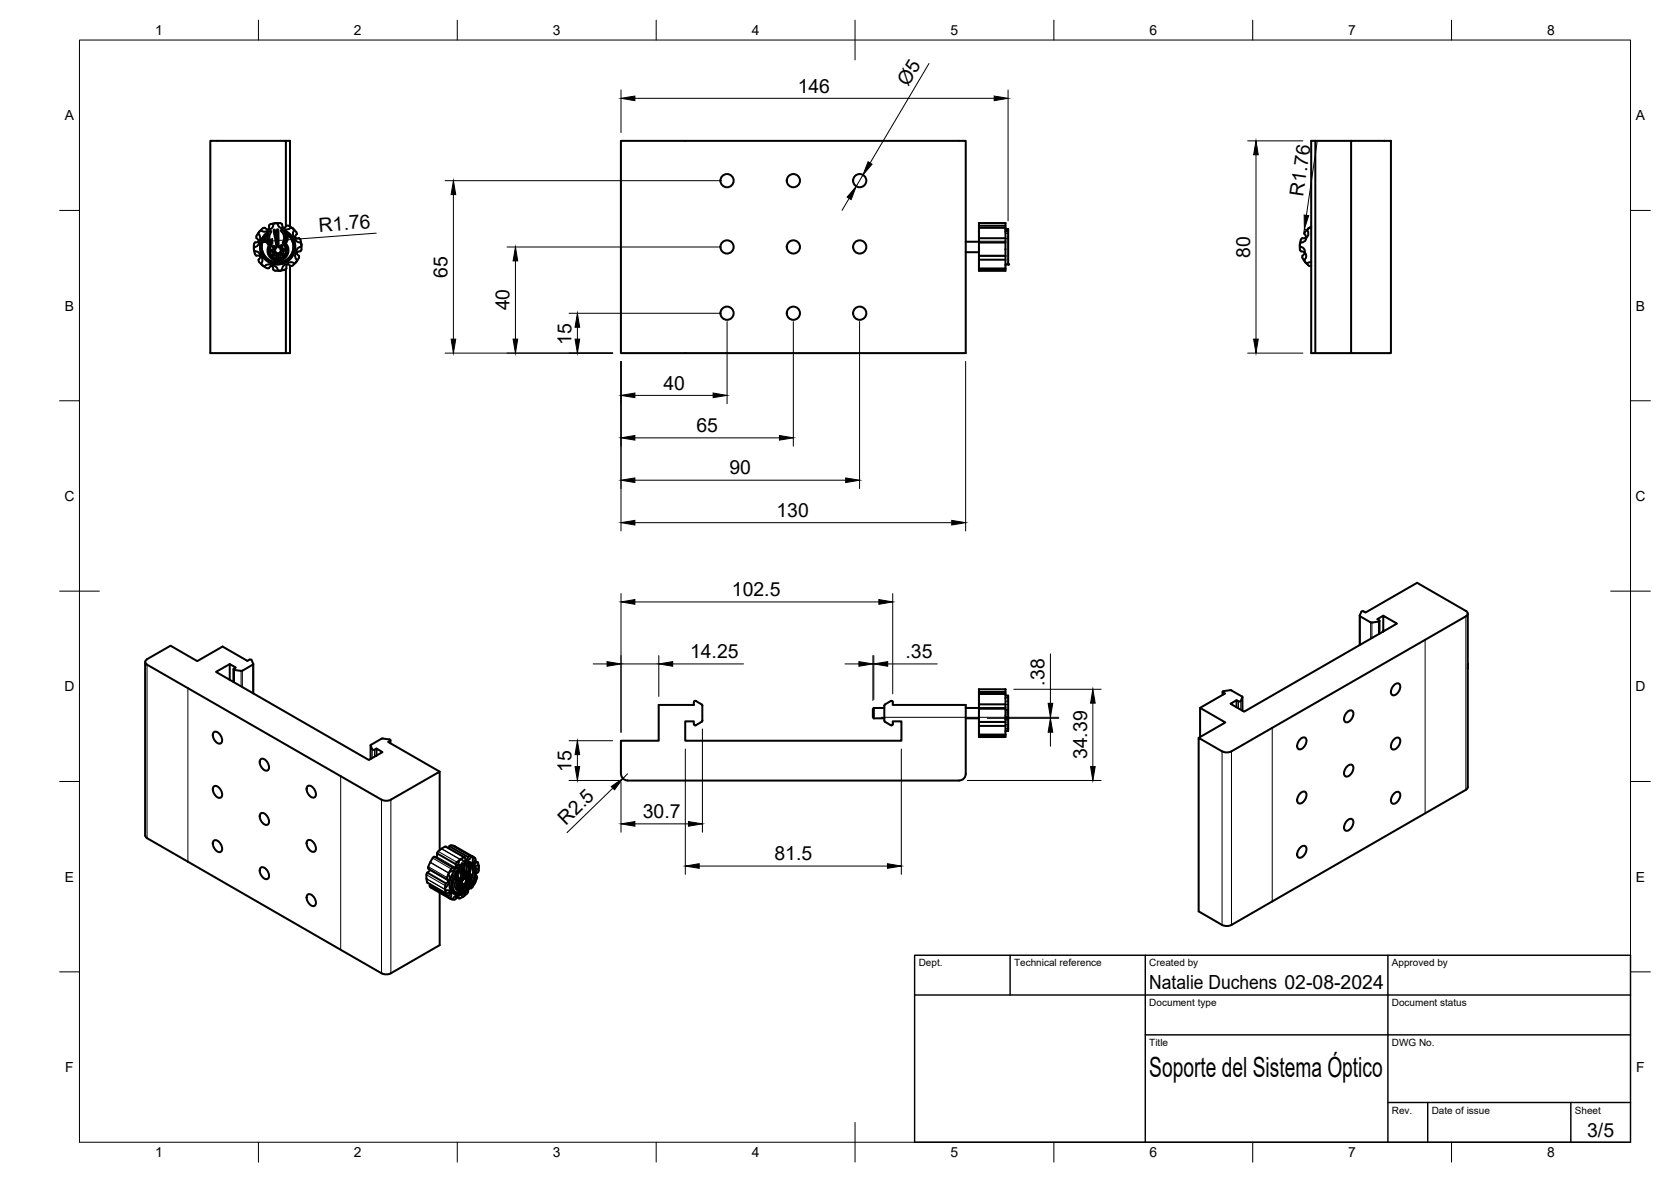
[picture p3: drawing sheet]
<svg xmlns="http://www.w3.org/2000/svg" width="420mm" height="297mm" viewBox="0 0 420 297" stroke-linecap="round" stroke-linejoin="round" font-family="sans-serif">
<!-- layer: Visible -->
<g fill="none" stroke="#000" stroke-width=".51">
<path d="M71.9 35.4h1v21.5M156.1 35.4h86.7v53.3h-86.7zM330.7 35.4h9M65.6 57.8l.6-.5h.4a1.18 1.18 0 0 0 1.4 .3 1.18 1.18 0 0 0 .7-1.2 2.05 2.05 0 0 1 2.3 0 1.18 1.18 0 0 0 .7 1.2 1.18 1.18 0 0 0 1.3-.3 2.05 2.05 0 0 1 1.6 1.5 1.18 1.18 0 0 0-.3 1.4 1.18 1.18 0 0 0 1.2 .7 2.05 2.05 0 0 1 0 2.3 1.18 1.18 0 0 0-1.2 .7 1.18 1.18 0 0 0 .3 1.4 2.04 2.04 0 0 1-1.6 1.6 1.18 1.18 0 0 0-1.3-.4 1.18 1.18 0 0 0-.7 1.2 2.05 2.05 0 0 1-2.3 0 1.18 1.18 0 0 0-.7-1.2 1.18 1.18 0 0 0-1.4 .4 2.03 2.03 0 0 1-1.6-1.6 1.18 1.18 0 0 0 .4-1.4 1.18 1.18 0 0 0-1.2-.7 2 2 0 0 1 0-2.3 1.17 1.17 0 0 0 1.2-.7 1.17 1.17 0 0 0-.4-1.3v-.4zM66.5 59l.3-.2a1.38 1.38 0 0 1 1.4-.7v.2a2.36 2.36 0 0 0 .1 3 2.18 2.18 0 0 0-.5 2.3 2.18 2.18 0 0 0 1.8 1.4v-1.4l-.2 .1a.44 .44 0 0 1-.3 .4 .44 .44 0 0 1-.5-.1l.6-.8h-.4a.32 .32 0 0 1-.4 0 .32 .32 0 0 1-.1-.4l.8-.1-.2-.3a.34 .34 0 0 1-.3-.3 .34 .34 0 0 1 .2-.3l.7 .4 .2-4.6a.27 .27 0 0 1 .3 .1 .27 .27 0 0 1 0 .4l.1 3.8 .2 .3a.39 .39 0 0 1 .3-.4 .39 .39 0 0 1 .4 .2l-.5 .7h.3a.38 .38 0 0 1 .4 0 .38 .38 0 0 1 .2 .4l-.9 .1 .2 .3a.32 .32 0 0 1 .3 .3 .32 .32 0 0 1-.3 .3l-.6-.5-.1 .4a.79 .79 0 0 0 .1 1 2.23 2.23 0 0 0 1.2-3.7 2.48 2.48 0 0 0 .1-3.2 1.21 1.21 0 0 1 1.3 .6 4.4 4.4 0 0 1 .4 6.2 4.4 4.4 0 0 1-6.2 .4 4.4 4.4 0 0 1-.4-6.3zM66.7 59.5l.1 .1a3.1 3.1 0 0 0 .9 2.2 2.58 2.58 0 0 0 1 3.3 2.58 2.58 0 0 0 3.4-.7 2.58 2.58 0 0 0-.5-3.5l.1-.1a2.72 2.72 0 0 0-.1-2.3 4 4 0 0 1 1.6 5.6 4 4 0 0 1-5.7 1.2 4 4 0 0 1-.8-5.8zM66.7 58.8l.6-.3 .2 .2a2.36 2.36 0 0 0 .7 2.9 2.1 2.1 0 0 0-.1 2.3 2.1 2.1 0 0 0 2 1l-.2-1.2-.2 .1a.43 .43 0 0 1-.2 .4 .43 .43 0 0 1-.5-.1l.4-.8-.4 .1a.34 .34 0 0 1-.4 .1 .34 .34 0 0 1-.2-.4l.9-.3-.3-.2a.35 .35 0 0 1-.4-.3 .35 .35 0 0 1 .1-.4l.8 .3-.7-4.4a.25 .25 0 0 1 .4-.1 .25 .25 0 0 1 0 .4l.8 3.7 .3 .3a.39 .39 0 0 1 .2-.4 .39 .39 0 0 1 .5 .1l-.4 .7h.3a.37 .37 0 0 1 .4-.1 .37 .37 0 0 1 .2 .4l-.8 .3 .3 .2a.31 .31 0 0 1 .3 .2 .31 .31 0 0 1-.2 .4l-.7-.4 .2 1.4a2.14 2.14 0 0 0 1.5-1.8 2.14 2.14 0 0 0-1-2.1 2.5 2.5 0 0 0-.5-3.1 4.1 4.1 0 0 1 3.5 4.8 4.4 4.4 0 0 1-6.4 3.2 4.4 4.4 0 0 1-1-7.1zM67.1 59.1l.2-.1a2.99 2.99 0 0 0 .5 2.3 2.58 2.58 0 0 0 .3 3.5 2.58 2.58 0 0 0 3.5 0 2.58 2.58 0 0 0 .2-3.5l.1-.1a2.63 2.63 0 0 0 .4-2.3 4 4 0 0 1 .4 5.8 4 4 0 0 1-5.7 .1 4 4 0 0 1 .1-5.7zM71.9 56.9v-21.5h-19v53.3h20v-22M246.1 58.2v4.5M246.1 56.1v1.2M246.1 57.3v1"/>
<path d="M246.1 59.9h6.7M246.1 56.7h6.7M246.1 56.1h.1M246.1 57.3h6.7M246.1 56.1h6.7M252.8 58.2v4.5M252.8 56.1v1.2M252.8 57.6l.7 .1M252.8 57.3v1M252.8 57.7h.7M252.8 56.1h.1M252.8 58h.7"/>
<path d="M253.5 57.7v.3M253.5 58v8.4h-.7M329.7 57.4l-.1-.1a1.76 1.76 0 0 0-1.6 1.6 1.17 1.17 0 0 1 .3 1.3 1.17 1.17 0 0 1-1.1 .7l-.4 .5M329.7 56.9a1.07 1.07 0 0 0-.7 1.8 1.17 1.17 0 0 1-1.5 1.1 2.06 2.06 0 0 0-.5 2.3 1.17 1.17 0 0 1 1.1 .9 1.17 1.17 0 0 1-.6 1.3 2.02 2.02 0 0 0 1.2 1.8l1-.2M71.6 67.8l-.3 .1a1.09 1.09 0 0 1-1.8-.7 1.18 1.18 0 0 0-1.9 .2 2.03 2.03 0 0 1-1.9-1.3 1.16 1.16 0 0 0 .1-1.4 1.16 1.16 0 0 0-1.3-.4 2 2 0 0 1-.5-2.2 1.18 1.18 0 0 0 1.1-1 1.18 1.18 0 0 0-.6-1.2 2.01 2.01 0 0 1 1.2-1.9 1.19 1.19 0 0 0 1.4 0 1.19 1.19 0 0 0 .5-1.3 2.02 2.02 0 0 1 2.2-.4 1.28 1.28 0 0 0 1.1 1 1.28 1.28 0 0 0 1.3-.6h.2a2.32 2.32 0 0 1 1.5 1.3 1.17 1.17 0 0 0-.1 1.4 1.17 1.17 0 0 0 1.4 .4 2.06 2.06 0 0 1 .4 2.3 1.17 1.17 0 0 0-1 .9 1.17 1.17 0 0 0 .5 1.3 2.02 2.02 0 0 1-1.2 1.8 1.18 1.18 0 0 0-1.4 0 1.18 1.18 0 0 0-.5 1.3l-.4 .4M71.9 67.6v21.1M242.8 63.4h3.3M242.8 60.8h3.3M246.1 62.6v4.9M246.1 67.5v.6h6.7v-.6M246.1 64.3h6.7M246.1 67.5h6.7"/>
<path d="M246.1 60.9h6.7M246.1 65.3h6.7M246.1 67.7h6.7M252.8 62.6v4.9M326.8 62.7l.3 .5a1.18 1.18 0 0 1 1.3 .7 1.18 1.18 0 0 1-.4 1.4 1.86 1.86 0 0 0 1.6 1.5l.1-.1M326.8 61.4v1.3M330.7 88.7v-53.3h-1v53.3h20v-53.3h-10v53.3M341.9 154.7v7.4M342.3 153.7l-.4 1 .1 .2M342.3 153.7l.4-.1 .6 .3 13-7.4 12.3 7a.73 .73 0 0 1 .5 .7 .73 .73 0 0 1-.5 .7l-59 33.9-.9 .3-1.4-.3M346.9 156v3.2M347.8 154.7l-1.5 .9 .6 .4-.1 .2-1.8 .2-3-1.5"/>
<path d="M347.8 158.7v-4l3.5 2-38.5 22.1-3.4-1.9 1.5-.9M369.1 154.2v43.6l-.5 .7M36.5 166.4v43.5l.5 .7M37 167l58.9 34 1.5 .2 .9-.2M37 165.7l5.9-3.4 6.7 3.8 6.4-3.6 6.2 3.6 .5-.3M37 165.7a.72 .72 0 0 0-.5 .6 .72 .72 0 0 0 .5 .7M57.8 166.9l-3.5 2 38.5 22.1 3.4-2-1.5-.9v1.8M58.7 168.2v3.2M58.8 168l.5-.2-1.5-.9v3.9M62.7 165.8l.6 .1 .4 1-2.8 1.7-2-.2-.2-.2 .1-.2M63.7 166.9v7.4M174.5 176.5v.7h-8.9v8.9h-9.5v8.4a1.66 1.66 0 0 0 1.7 1.6"/>
<path d="M175 176.2l1.4 .8M175 176.2h-.4l-.1 .2M176.5 177l.1 .3M176.6 177.3v3.8M219.7 177.9v2.6M219.7 177.9l-.2 .3v2.1l.2 .2M219.7 177.9h2.7M222.5 177l1.7-.9 .2 .2 .1 .9h18.3v17.3a1.66 1.66 0 0 1-1.6 1.6M222.5 177l-.1 .3v3.8l.1 .3M242.8 177.9h3.3M246.1 179.8v2.6M246.1 175.4v4.5"/>
<path d="M246.1 173.2v1.2M246.1 174.4v1M246.1 173.2v.1M246.1 173.9h6.7M246.1 177h6.7M246.1 178.1h6.7M246.1 173.2h6.7M246.1 174.4h6.7M252.8 174.8h.7v3.6M252.8 173.2v1.2M252.8 175.4v4.5M252.8 179.8v2.6"/>
<path d="M252.8 174.4v1M252.8 173.2v.1M252.8 178.4h.7M253.5 178.4v1.8M301.8 177.9l6.3 3.7-6.7 3.8M307.4 173.9v.7M307.7 173.7l1.8-.3 2.9 1.7v3.5M307.7 173.7l-.3 .2 .6 .4-6.2 3.6v7.3M312 176.2l-.4 .1-.7-.3v1.7M312.4 175.2l-.4 1M338.7 178.9a.86 .86 0 0 1 1.5 0 2.16 2.16 0 0 1-1.8 2.6 1.44 1.44 0 0 1 0-2.2zM350.5 172.1a.86 .86 0 0 1 1.5 .1 2.16 2.16 0 0 1-1.8 2.5 1.44 1.44 0 0 1 0-2.2z"/>
<path d="M369.1 166.9v1.1M369.1 167.9v.2M369.1 166.8v.1M53.7 184a1.43 1.43 0 0 1 1.9 1.1 1.27 1.27 0 0 1-.2 1.8 2.05 2.05 0 0 1-1.7-2.9zM53.7 197.7a1.43 1.43 0 0 1 1.9 1 1.27 1.27 0 0 1-.2 1.8 2.05 2.05 0 0 1-1.7-2.8zM65.5 190.8a1.43 1.43 0 0 1 1.9 1.1 1.27 1.27 0 0 1-.2 1.8 2.05 2.05 0 0 1-1.7-2.9zM77.3 197.6a1.43 1.43 0 0 1 1.9 1.1 1.27 1.27 0 0 1-.2 1.7 2.05 2.05 0 0 1-1.7-2.8zM93.2 187.3v3.4M93.3 187.2l-.1 .1 .5 1.1h.3l.7-.3M96.2 185.6l1.7 .2 .3 .2-.1 .2M96.3 185.6l-3 1.6M98.1 186.2l-.5 .2 13 7.5"/>
<path d="M98.2 186v.8M157.8 196.2h83.4M174.5 182l.1 .3 .4-.1M176.4 181.4l-1.4 .9M176.6 181.1l-.1 .3M219.7 180.5h2.7M222.5 181.4l1.7 .9 .2-.2 .1-.8h2.2v4.8h-54.4v-4.8h2.2v.7M242.8 180.5h3.3M246.1 184.6v.6h6.7v-.6M246.1 181.4h6.7M246.1 184.6h6.7M246.1 184.9h6.7"/>
<path d="M252.8 182.4v2.2M252.8 182.4h-6.7v2.2M252.8 180.2h.7M252.8 180.4h.7M252.8 180.8h.7M252.8 180.7h.7M253.5 180.7v3h-.7M253.5 180.2v.2M253.5 180.4v.3M253.5 180.4h.1M307.3 188.8l-5.9-3.4v43.6l5.9 3.4M327 185.7a.86 .86 0 0 1 1.4 0 2.16 2.16 0 0 1-1.8 2.6 1.44 1.44 0 0 1 0-2.2z"/>
<path d="M327 199.3a.86 .86 0 0 1 1.4 .1 2.16 2.16 0 0 1-1.8 2.5 1.44 1.44 0 0 1 0-2.2zM338.7 192.6a.86 .86 0 0 1 1.5 0 2.16 2.16 0 0 1-1.8 2.5 1.44 1.44 0 0 1 0-2.1zM350.5 199.4a.86 .86 0 0 1 1.5 0 2.16 2.16 0 0 1-1.8 2.6 1.44 1.44 0 0 1 0-2.2zM350.5 185.8a.86 .86 0 0 1 1.5 0 2.16 2.16 0 0 1-1.8 2.6 1.44 1.44 0 0 1 0-2.2zM368.6 198.5l-59 33.9-.9 .3-1.4-.3M37 210.6l58.9 34 1.5 .3 .9-.3M53.7 211.3a1.43 1.43 0 0 1 1.9 1.1 1.27 1.27 0 0 1-.2 1.7 2.05 2.05 0 0 1-1.7-2.8zM65.5 218.1a1.43 1.43 0 0 1 1.9 1.1 1.27 1.27 0 0 1-.2 1.7 2.05 2.05 0 0 1-1.7-2.8zM65.5 204.5a1.43 1.43 0 0 1 1.9 1 1.27 1.27 0 0 1-.2 1.8 2.05 2.05 0 0 1-1.7-2.8zM77.3 211.2a1.43 1.43 0 0 1 1.9 1.1 1.27 1.27 0 0 1-.2 1.8 2.05 2.05 0 0 1-1.7-2.9zM98.3 201l12.3-7.1v19.7M107.4 219.3l-.2 .3v1.3"/>
<path d="M108 218.5l.1 .2-.7 .6 4.7 2.7M108.2 216.7l.6-1.1 .4-.3 4.7 2.7M108.2 216.6l-.6 1.4 .1 .3 4.7 2.7M109.3 215.4l.5-.1 .1-.9 4.7 2.8M111 213.3l1.2-.5 4.7 2.7M111.1 213.2l-.9 .8-.3 .4M113 212.7l-.2 .4M113.9 218l-.4 .3-.7 1.5a1.42 1.42 0 0 1-.6 2.2M114.1 212.6l.3 .1M114.2 212.6l-.8-.2-.4 .2 4.7 2.8M114.4 212.7l4.7 2.7M114.6 217.2a1.6 1.6 0 0 1-1.5 1.8l-.7 1.8a1.12 1.12 0 0 1 0 1.9 1.18 1.18 0 0 0 0 1.9 .62 .62 0 0 1 .9-.2 .62 .62 0 0 1 .1 .9l-.1 .5 .9 .3"/>
<path d="M115.5 218.3l-.5-.3a5.6 5.6 0 0 0-1.6 5.9l1 .8M115.9 217.8l.2-.2 .1 .2 .6 3 .6-.7-.2 .9 .7-.4-.6 .8a.31 .31 0 0 1 .4 .1 .31 .31 0 0 1-.1 .4 .31 .31 0 0 1-.4 0l-.2 .1 .2 .9a2.4 2.4 0 0 0 .7-3.1l-.4-.2a2.03 2.03 0 0 0-.3-2.5 1.75 1.75 0 0 1 2 .1 1.75 1.75 0 0 1 .5 1.9 6.2 6.2 0 0 1-4.4 5.8 1.91 1.91 0 0 1-1.8-2.4l.6-2.3 .7-1.1 .1-.2 .1 .2a1.46 1.46 0 0 0 .5 2.1 1.52 1.52 0 0 0 .5 2.3h.2a.62 .62 0 0 0 .7-.3 .62 .62 0 0 0-.2-.8l-.1-.2-.5 .8 .2-.9-.6 .4v-.3l.5-.5a.29 .29 0 0 1-.4-.1 .29 .29 0 0 1 .1-.4 .29 .29 0 0 1 .4 0l.1-.4zM116.1 217.6l-.5-.2-.2 .4 .6 2.8-.1 .3-.3-.1 .7 .4 .2-1.2a4.8 4.8 0 0 1 .2-2.8l.1 3.6 .6-.6-.3 .9 .7-.2-.7 .7 .3 .3v.2h-.4M116.2 215.9l-.9 .4-.7 .9M116.7 217.2l-.6-.2-.1 .6M116.9 217.1a2.43 2.43 0 0 1 .2 2.3l.5 .2M116.9 217.1l.4 .3M116.9 219.8l-.1 .1M116.9 219.8h.1M116.9 219.8l.5 .3M117 215.5h-.4a1.74 1.74 0 0 0-1.3 1.6l-.4 .6a.75 .75 0 0 1-1 .3M117.2 219.4l.4 1.1"/>
<path d="M117.7 215.4a.73 .73 0 0 1 1-.1 .73 .73 0 0 1 .2 1 .52 .52 0 0 0 .2 .5 .52 .52 0 0 0 .6 0l.2-.2M117.7 215.4l-.3 .6a.61 .61 0 0 1-.7 .4 .61 .61 0 0 1-.5-.5M118.4 217.3l.1 .1a2.37 2.37 0 0 1 .8 3 4.9 4.9 0 0 1-4.2 4.1 2.26 2.26 0 0 1-1.1-3.3l.9-1.8-.1 .8 .4 .9a2.08 2.08 0 0 0 .2 2.8 3.1 3.1 0 0 0 3-2.9 1.73 1.73 0 0 0-.4-1.6l.4-1v-1.1a3.3 3.3 0 0 1 .1 3.7M118.4 215.4l-.4 .6a.57 .57 0 0 1-.7 .2 .57 .57 0 0 1-.4-.7M118.8 215.3l-.4 .1M118.8 215.3l.7 .4-.2 1a.56 .56 0 0 0 .1 .8 .56 .56 0 0 0 .8-.1l.2 .3a1.48 1.48 0 0 1-.7 1.9M118.9 217.1a1.94 1.94 0 0 0-1.9-.5l-.3 .2 .2 .3M119.4 216.4l.5 .2M119.4 216.3l.7 .4M119.9 216.6l.3 .2M120.2 216.8a1.42 1.42 0 0 1-.5 2M327 213a.86 .86 0 0 1 1.4 0 2.16 2.16 0 0 1-1.8 2.6 1.44 1.44 0 0 1 0-2.2z"/>
<path d="M338.7 206.2a.86 .86 0 0 1 1.5 0 2.16 2.16 0 0 1-1.8 2.6 1.44 1.44 0 0 1 0-2.2zM77.3 224.9a1.43 1.43 0 0 1 1.9 1 1.27 1.27 0 0 1-.2 1.8 2.05 2.05 0 0 1-1.7-2.8zM107.2 220.8l.2 .9M107.4 221.7l4.8 2.9M108 222.5l4.8 2.7M108 222.5l.1 .4M108.2 222.9l.3 .2M108.2 222.2l-.1 .3M108.4 223.1l4.8 2.7M110.6 224.3v13.2l-12.3 7.1M112.1 222l-.2 1.1v.5l.3 .2a.57 .57 0 0 1 .7 0 .57 .57 0 0 1 .1 .7l-.2 .7M112.8 225.2a.79 .79 0 0 0 .7 .7 .79 .79 0 0 0 .8-.6 .57 .57 0 0 1 .7-.3 .57 .57 0 0 1 .4 .7"/>
<path d="M114.2 220.7l.8 .7M114.4 220.1h.1a1.47 1.47 0 0 0 .6 1.4 1.51 1.51 0 0 0 1 2.4 3.4 3.4 0 0 0 2.2-4.3 .57 .57 0 0 1-.3-1l-.1-1.3 .1-.1a1.86 1.86 0 0 1 1.4 2.5 5.3 5.3 0 0 1-4.2 4.8 2.01 2.01 0 0 1-1.3-2.8zM114.6 221.2a1.83 1.83 0 0 0 .7 2.6M115.4 225.7l-.6-.3 .6 .4M115.4 222.4l-.1 .3 .5 .3M115.4 224.9l-.5 .4-.3 .6-.4 .2M115.5 221.3l.3 .3M115.5 222.4l-.2-.1 .4 .2M115.5 220.8h.1M115.6 221.5l-.2 .1M115.9 224l-.6 .2-.9-.1M116.1 223l-.6 .2"/>
<path d="M116.1 221.1l-.2-.1-.1 .3 .3 .4-.6 .6 .6-.2-.3 .7 .1 .2 .5-.7 .1 .6a.6 .6 0 0 1-.5 .7 .6 .6 0 0 1-.7-.5l-.2-.6 .2-.8a.83 .83 0 0 0-.1-1.3l-.1-.7 .4-1.4a5.7 5.7 0 0 0-1.8 5.7 2.16 2.16 0 0 0 3.6 0 6.2 6.2 0 0 0 2.2-6.2 1.23 1.23 0 0 0-1.7-.8 2.9 2.9 0 0 1-.1 2.8 2.43 2.43 0 0 1-.9 3.4v-1.1h.2M117 224.8l-.9 .7-.4 .3-.3-.1M117 222.1h.1M117 224.2v.6M117.1 222.2h-.1M117.4 221.4l.2 .1M117.5 220.4l.3 .2M117.5 221.3v.1M117.7 223.6a1.63 1.63 0 0 1-1.1 1.7h-.4l-.4-.5M118.3 223.2l.1 .1M119.3 221.1l.3 .2-.1 .5M119.4 221.8a1.57 1.57 0 0 1-1.1 1.4l-.2-.1"/>
<path d="M119.6 220.1l.3 .2zM119.9 220.7a1.65 1.65 0 0 1-1.2 1.6M119.9 220.3v.4"/>
<circle cx="182.8" cy="45.4" r="1.66"/>
<circle cx="199.5" cy="45.4" r="1.66"/>
<circle cx="216.2" cy="45.4" r="1.66"/>
<circle cx="182.8" cy="62.1" r="1.66"/>
<circle cx="182.8" cy="78.7" r="1.66"/>
<circle cx="199.5" cy="62.1" r="1.66"/>
<circle cx="199.5" cy="78.7" r="1.66"/>
<circle cx="216.2" cy="62.1" r="1.66"/>
<circle cx="216.2" cy="78.7" r="1.66"/>
</g>
<g fill="#000">
<circle cx="253.5" cy="66.4" r=".25"/>
<circle cx="117.4" cy="220.2" r=".25"/>
</g>
<!-- layer: Visible Narrow -->
<g fill="none" stroke="#000" stroke-width=".25">
<path d="M252.8 58.6h.7M252.8 59.9h.7M252.8 60h.7M246.1 64.4h6.7M246.1 60.6h6.7M252.8 66.4h.7M342 154.9v7.2M344.6 156.4v4.1M345 156.4v3.9M346.6 156.2v3.2M368.6 154.9v43.6M37 167v43.6"/>
<path d="M47.2 172.9v43.6M58.9 168.4v3.1M60.6 168.6v3.9M60.9 168.6v4.1M63.6 167v7.2M246.1 177.8h6.7M252.8 175.4h.7M252.8 176.2h.7M252.8 177h.7M252.8 179.4h.7M252.8 179h.7M307.5 174v.6"/>
<path d="M311.4 176.3v1.7M312 176.2v2.1M312.4 175.2v3.4M358.3 160.8v43.6M369.1 167.9h.1M369.1 168h.1M369.1 166.9v.1M85.7 195.1v43.6M93.2 187.4v3.3M93.6 188.3v2.2M94.2 188.4v1.8M98.1 186.2v.5"/>
<path d="M246.1 181.6h6.7M252.8 182.1h.7M252.8 183.1h.7M252.8 183.2h.7M307.3 188.8v43.6M309.6 188.8v43.6M319.9 182.9v43.6M95.9 201v43.6M98.3 201v43.6M107.2 219.8l4.7 2.8M107.7 217.8l4.7 2.7M108.1 218.7l4.7 2.7"/>
<path d="M108.1 216.7l4.7 2.7M108.2 216.6l4.7 2.8M108.5 216.1l-.1 .1M108.8 215.6l4.7 2.8M109.6 215.4h-.2M109.8 215.3l4.7 2.7M110.2 214l4.7 2.7M111.9 212.8l4.7 2.7M113.4 212.4l4.7 2.7M113.6 220l.5 .2M114.1 212.6l4.7 2.7M114.2 212.6l4.7 2.7"/>
<path d="M114.2 219l.4 .3M115.5 217.4l.5 .3M115.6 218.6l.5 .3M115.7 219.3l.5 .3M115.8 216l-4.8-2.7 4.7 2.7M116.1 217l.5 .3M116.3 218.5l.2 .1M116.9 219.8l.5 .3M117.1 219l.5 .3M117.3 219.6l.5 .3M117.7 216.6l.5 .2M118.3 216.7l.4 .3"/>
<path d="M118.4 217.4l.4 .2M118.6 217.6l.4 .2M107.2 220.8l4.7 2.7M107.2 220.9l4.7 2.7M107.4 221.7l4.7 2.7M108.1 222.9l4.7 2.7M113.4 220.5l.4 .3M113.4 220.4l.5 .3M114.4 220.1h.1M115.3 222.2l.2 .1M115.3 222.8l.5 .2M115.4 221.6l.5 .2"/>
<path d="M115.5 222.4h.1M115.5 221.2l.3 .2M115.6 220.9l.3 .2M115.7 220.9l.5 .2M115.9 223.1l.4 .3M115.9 222.4h.1M116 220.7l.4 .3M116 223.1l.5 .3M116.8 223.1l.1 .1M116.8 220.5l.2 .1M116.8 223.2h.1M117 223.4l.3 .2"/>
<path d="M117 222.1h.1M117.3 220.7l.1 .1M117.3 221.4l.1 .1M117.6 222.9l.2 .2"/>
</g>
<!-- layer: BORDER -->
<g fill="none" stroke="#000" stroke-width=".25">
<path d="M20 10.1h390v276.9h-390zM65 5.1v5M115 5.1v5M165 5.1v5M215 5.1v10M265 5.1v5M315 5.1v5M365 5.1v5M15 52.9h5M410 52.9h5M15 100.7h5M410 100.7h5"/>
<path d="M15 148.6h10M405 148.6h10M15 196.4h5M410 196.4h5M15 244.2h5M410 244.2h5M65 287v5M115 287v5M165 287v5M215 282.1v9.9M265 287v5M315 287v5"/>
<path d="M365 287v5"/>
</g>
<!-- layer: TITLEBLOCK -->
<path d="M230 240.1h180v46.9h-180zM230 250h180M254 240.1v9.9M288 240.1v46.9M349 240.1v46.9M288 260.1h122M349 277.1h61M359 277.1v9.9M395 277.1v9.9" fill="none" stroke="#000" stroke-width=".36"/>
<!-- layer: FD_Dimensions -->
<g fill="none" stroke="#000" stroke-width=".25">
<path d="M233.6 15.9l-14.8 25.1M156.1 22.6v10.7M159.6 24.7h90.4M253.5 22.6v32.9M313.7 35.4h13.9M315.8 38.9v46.3M331.2 35.6l-2.7 18.5M94.6 58.6l-26 1.9M111.9 45.4h68.8M114 48.9v36.3M213.5 49.9l-1.8 3M217 44l-1.7 2.8"/>
<path d="M328.7 58l-.7-.4-.2 1.1M65.1 60.8l-1.2 .1M127.5 62.1h53.2M129.6 65.6v19.6M143.1 78.7h37.6M111.9 88.7h42.2M145.2 82.2v3M156.1 90.8v42.6M159.6 99.4h19.7M182.8 80.8v20.7M199.5 80.8v31.3M216.1 80.8v42"/>
<path d="M242.8 90.8v42.6M313.7 88.7h13.9M159.6 110h36.4M159.6 120.7h53M159.6 131.3h79.7M156.1 149.2v34.8M159.6 151.3h61.4M224.5 149.2v25.2M149.1 166.8h3.5M156.1 166.8h9.6M165.7 164.7v10.3M169.1 166.8h17.8"/>
<path d="M212.5 166.8h3.5M219.5 164.7v11.4M219.5 166.8h.2M219.7 164.7v11.1M223.2 166.8h12.5M254.9 173.2h22M264.1 164.3v12.4M274.8 176.7v15.9M143.1 196.1h12.6M143.1 186.1h11M145.2 189.6v3M154.1 198.1l-11.5 11.1"/>
<path d="M156.1 196.6v12.5M157.8 194.5l-1.2 1.1M172.3 188.2v31.5M176.6 183.2v25.9M221.6 180.3h44.6M226.6 188.2v31.5M243.2 196.1h33.7M248.2 180.5h18M264.1 180.3v.2M264.1 184v3.5M159.6 207h13.5M175.8 217.6h47.3"/>
</g>
<g fill="#000" stroke="#000" stroke-width=".25">
<path d="M156.1 24.7l3.5-.6v1.2zM250 24.1l3.5 .6-3.5 .6zM315.8 35.4l.6 3.5h-1.2zM65.1 60.8l3.4-.8 .1 1.1zM114 45.4l.6 3.5h-1.2zM215.3 46.8l-1.3 3.4-1-.7zM218.3 40.6l1 .7-2.3 2.7zM327.9 54l1.2 .2-1.1 3.4zM129.6 62.1l.6 3.5h-1.2zM113.4 85.2h1.2l-.6 3.5zM129 85.2h1.2l-.6 3.5zM144.6 85.2h1.2l-.6 3.5z"/>
<path d="M145.2 78.7l.6 3.5h-1.2zM156.1 99.4l3.5-.6v1.1zM179.3 98.8l3.5 .6-3.5 .5zM315.2 85.2h1.2l-.6 3.5zM156.1 110l3.5-.6v1.2zM196 109.4l3.5 .6-3.5 .6zM156.1 120.7l3.5-.6v1.2zM156.1 131.3l3.5-.5v1.1zM212.6 120.1l3.5 .6-3.5 .6zM239.3 130.8l3.5 .5-3.5 .6zM156.1 151.3l3.5-.6v1.2zM221 150.7l3.5 .6-3.5 .6z"/>
<path d="M152.6 166.3l3.5 .5-3.5 .6zM165.7 166.8l3.4-.5v1.1zM216 166.3l3.5 .5-3.5 .6zM219.7 166.8l3.5-.5v1.1zM263.5 176.7h1.2l-.6 3.6zM274.8 173.2l.6 3.5h-1.2zM144.6 192.6h1.2l-.6 3.5zM145.2 186.1l.6 3.5h-1.2zM153.7 197.7l2.9-2.1-2.1 2.9zM264.1 180.5l.6 3.5h-1.2zM274.2 192.6h1.2l-.6 3.5zM156.1 207l3.5-.5v1.1z"/>
<path d="M173.1 206.5l3.5 .5-3.5 .6zM172.3 217.6l3.5-.5v1.1zM223.1 217.1l3.5 .5-3.5 .6z"/>
</g>
<text font-size="7" x="289" y="270.6">Soporte del Sistema Óptico</text>
<g font-size="4.9">
<text x="200.6" y="23.2">146</text>
<text x="228.3" y="21.8" transform="rotate(-59 228.3 21.8)">Ø5</text>
<text x="327.7" y="49.4" transform="rotate(-82 327.7 49.4)">R1.76</text>
<text x="80.3" y="58.2" transform="rotate(-4 80.3 58.2)">R1.76</text>
<text x="314.3" y="64.8" transform="rotate(-90 314.3 64.8)">80</text>
<text x="112.5" y="69.8" transform="rotate(-90 112.5 69.8)">65</text>
<text x="128.1" y="78" transform="rotate(-90 128.1 78)">40</text>
<text x="143.7" y="86.6" transform="rotate(-90 143.7 86.6)">15</text>
<text x="166.8" y="97.9">40</text>
<text x="175.1" y="108.6">65</text>
<text x="183.4" y="119.2">90</text>
<text x="195.2" y="129.9">130</text>
<text x="184" y="149.8">102.5</text>
<text x="173.5" y="165.4">14.25</text>
<text x="227.7" y="165.4">.35</text>
<text x="262.7" y="172.3" transform="rotate(-90 262.7 172.3)">.38</text>
<text x="273.3" y="190.8" transform="rotate(-90 273.3 190.8)">34.39</text>
<text x="143.7" y="194" transform="rotate(-90 143.7 194)">15</text>
<text x="142.3" y="207.5" transform="rotate(-44 142.3 207.5)">R2.5</text>
<text x="161.6" y="205.6">30.7</text>
<text x="194.7" y="216.2">81.5</text>
<text x="289" y="248.5">Natalie Duchens 02-08-2024</text>
<text x="399.1" y="285.7">3/5</text>
</g>
<g font-size="3.5">
<text x="39" y="8.8">1</text>
<text x="89" y="8.8">2</text>
<text x="139" y="8.8">3</text>
<text x="189" y="8.8">4</text>
<text x="239" y="8.8">5</text>
<text x="289" y="8.8">6</text>
<text x="339" y="8.8">7</text>
<text x="389" y="8.8">8</text>
<text x="16.3" y="30.2">A</text>
<text x="411.3" y="30.2">A</text>
<text x="16.3" y="78">B</text>
<text x="411.3" y="78">B</text>
<text x="16.2" y="125.9">C</text>
<text x="411.2" y="125.9">C</text>
<text x="16.2" y="173.7">D</text>
<text x="411.2" y="173.7">D</text>
<text x="16.3" y="221.6">E</text>
<text x="411.3" y="221.6">E</text>
<text x="16.4" y="269.4">F</text>
<text x="411.4" y="269.4">F</text>
<text x="39" y="290.8">1</text>
<text x="89" y="290.8">2</text>
<text x="139" y="290.8">3</text>
<text x="189" y="290.8">4</text>
<text x="239" y="290.8">5</text>
<text x="289" y="290.8">6</text>
<text x="339" y="290.8">7</text>
<text x="389" y="290.8">8</text>
</g>
<g font-size="2.5">
<text x="231" y="242.9">Dept.</text>
<text x="255" y="242.9">Technical reference</text>
<text x="289" y="242.9">Created by</text>
<text x="350" y="242.9">Approved by</text>
<text x="289" y="252.8">Document type</text>
<text x="350" y="252.8">Document status</text>
<text x="289" y="262.9">Title</text>
<text x="350" y="262.9">DWG No.</text>
<text x="350" y="279.9">Rev.</text>
<text x="360" y="279.9">Date of issue</text>
<text x="396" y="279.9">Sheet</text>
</g>
</svg>
